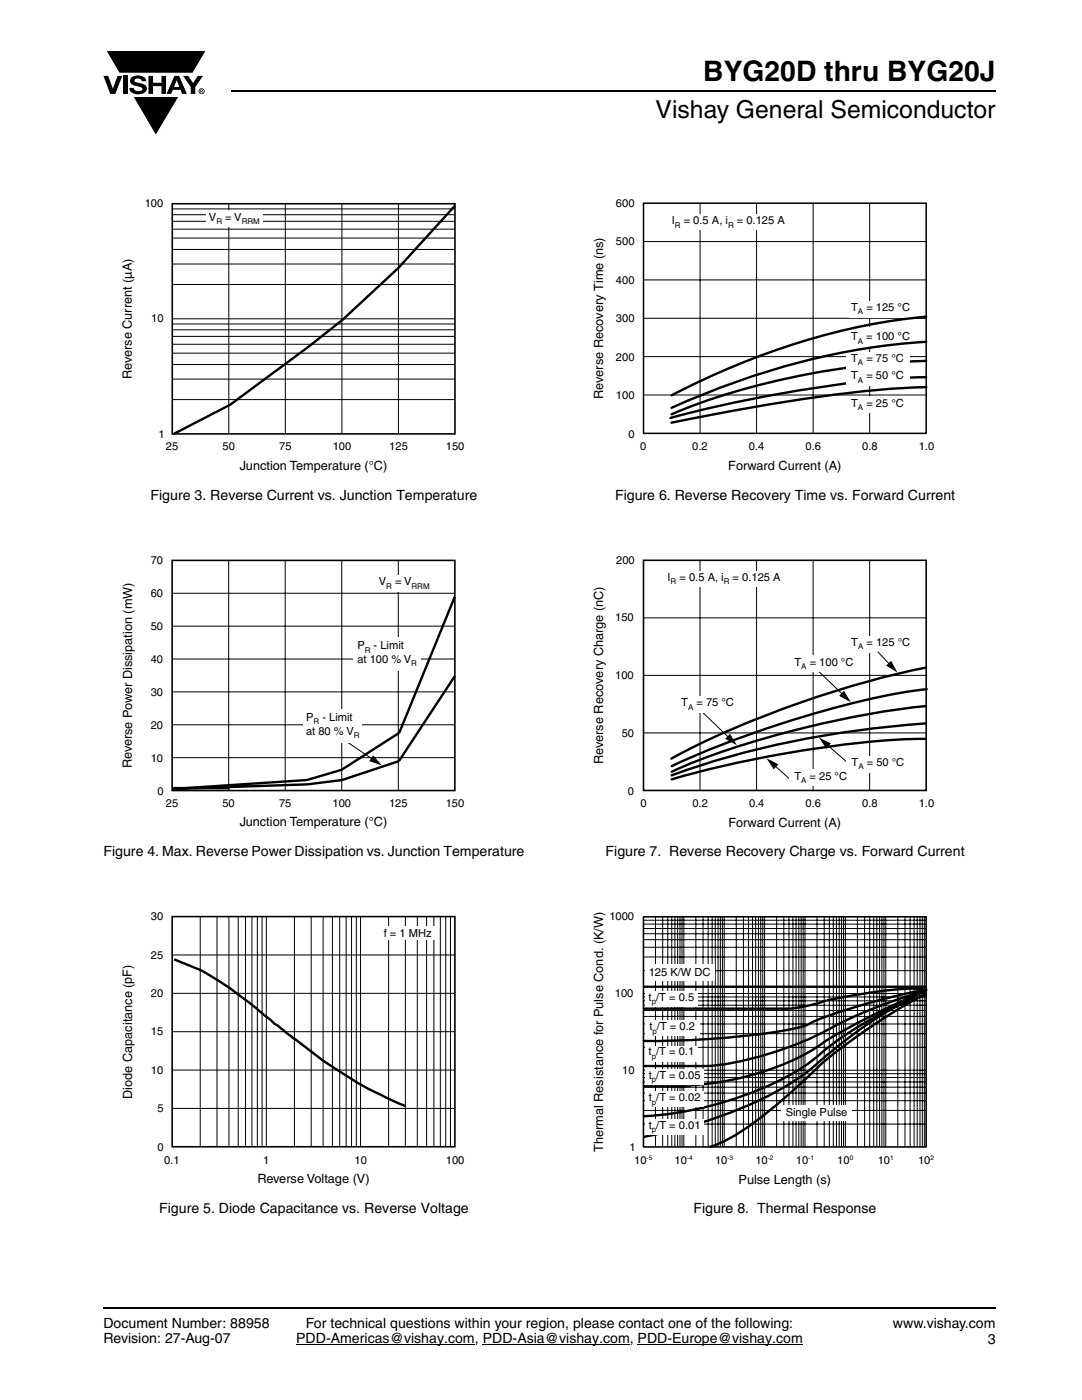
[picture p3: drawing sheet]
<svg xmlns="http://www.w3.org/2000/svg" width="216mm" height="279mm" viewBox="0 0 216 279" stroke-linecap="round" stroke-linejoin="round" font-family="sans-serif">
<g fill="#000">
<path d="M20.6 15.1h1l.9 2.6 1-2.6h.9l-1.4 3.6h-1zM21.1 10.1h20.1l-2.7 4.5h-14.7zM24.6 15.1h.9v3.6h-.9zM26.3 15.4a2.1 2.1 0 0 1 2.8 .4l.1 .4h-.9a.79 .79 0 0 0-.7-.5 .79 .79 0 0 0-.8 .4l.3 .3 1 .2a1.08 1.08 0 0 1 1.2 1 1.08 1.08 0 0 1-1.1 1.2 1.73 1.73 0 0 1-2.4-1.3h.9a.96 .96 0 0 0 .8 .7 .96 .96 0 0 0 .9-.4 1.31 1.31 0 0 0-1.2-.6 1.03 1.03 0 0 1-1.1-.6 1.03 1.03 0 0 1 .2-1.2zM29.6 15.1h.9v1.4h1.7v-1.4h.9v3.6h-.9v-1.5h-1.7v1.5h-.9zM26.5 19.3h9.2l-4.6 7.8zM36.5 15.1h1.1l.9 1.5 1-1.5h1l-1.5 2.3v1.3h-.9v-1.4z"/>
<path d="M35.3 16l-.6 1.3h1.1zM34.8 15.1h.9l1.6 3.6h-1l-.3-.8h-1.5l-.3 .8h-1z"/>
<path d="M40.1 18v.2l.2-.1v-.1zM40 17.9h.4l.1 .2-.2 .2 .2 .2-.3-.2-.1 .2h-.1zM39.8 18.2a.46 .46 0 0 0 .9 0 .46 .46 0 0 0-.9 0zM39.6 18.2a.6 .6 0 0 1 1.2 0 .6 .6 0 0 1-1.2 0z"/>
</g>
<path d="M21.1 10.1h20.1l-2.7 4.5h-14.7zM26.5 19.3h9.2l-4.6 7.8z" fill="none" stroke="#fff" stroke-width=".2"/>
<path d="M46.1 18.2h152.5M20.6 261.1h178" fill="none" stroke="#000" stroke-width=".36"/>
<path d="M59.1 268.3h35.6M96.3 268.3h29.3M127.2 268.3h33" fill="none" stroke="#000" stroke-width=".2"/>
<path d="M24.2 39.4h68.5v55h-68.5z" fill="#fff"/>
<path d="M90.7 41.2l-11.2 12.3-11.2 10.4-6.7 5.3-15.7 11.6-11.2 5.8" fill="none" stroke="#000" stroke-width=".48"/>
<g fill="none" stroke="#000" stroke-width=".2">
<path d="M34.4 56.8h56.4M34.4 52.7h56.4M34.4 49.8h56.4M34.4 47.5h56.4M34.4 42.9h56.4M34.4 44.2h56.4M34.4 45.7h56.4M34.4 41.7h56.4M45.7 40.7v45.9M56.9 40.7v45.9M68.2 40.7v45.9M79.5 40.7v45.9"/>
<path d="M34.4 63.6h56.4M34.4 79.7h56.4M34.4 75.7h56.4M34.4 72.7h56.4M34.4 70.5h56.4M34.4 65.8h56.4M34.4 67.1h56.4M34.4 68.7h56.4M34.4 64.7h56.4"/>
</g>
<path d="M34.4 40.7h56.4v45.9h-56.4z" fill="none" stroke="#000" stroke-width=".32"/>
<g fill="#fff">
<path d="M41.1 42h11.3v3.4h-11.3z"/>
<path d="M24.2 110.6h68.4v54.9h-68.4z"/>
</g>
<path d="M34.3 111.8h56.5v46h-56.5z" fill="none" stroke="#000" stroke-width=".32"/>
<path d="M34.3 118.4h56.5M45.6 111.8v46M56.9 111.8v46M68.2 111.8v46M79.5 111.8v46M34.3 131.5h56.5M34.3 125h56.5M34.3 138.1h56.5M34.3 151.2h56.5M34.3 144.6h56.5M68.3 147.5l6.2 4.1" fill="none" stroke="#000" stroke-width=".2"/>
<path d="M90.8 119.1l-11.1 27.1-11.5 7.4-6.9 2.1-27 1.8 27-1 6.9-.8 11.4-3.8 11.2-17M34.6 157.3h11.3" fill="none" stroke="#000" stroke-width=".48"/>
<path d="M74.5 150.7l1.7 2.1-2.5-.9z" fill="#000"/>
<g fill="#fff">
<path d="M70.5 127.2h13.5v6.7h-13.5z"/>
<path d="M75 114.7h11.3v3.4h-11.3z"/>
<path d="M60.6 141.5h11.7v6.8h-11.7z"/>
<path d="M24.2 181.8h68.5v54.8h-68.5z"/>
</g>
<path d="M34.8 191.5l5.5 2.2a84.6 84.6 0 0 1 11.9 8.5l2.6 2.1 .7 .4 3 2.5 6 4.5a77.2 77.2 0 0 0 16.4 9" fill="none" stroke="#000" stroke-width=".48"/>
<g fill="none" stroke="#000" stroke-width=".2">
<path d="M34.4 190.6h56.4M34.4 198.2h56.4M40 183v45.8M43.3 183v45.8M45.7 183v45.8M47.5 183v45.8M49 183v45.8M50.3 183v45.8M51.4 183v45.8M52.3 183v45.8M53.1 183v45.8M58.7 183v45.8"/>
<path d="M62.1 183v45.8M64.5 183v45.8M66.3 183v45.8M67.8 183v45.8M69.1 183v45.8M70.1 183v45.8M71.1 183v45.8M71.9 183v45.8M77.5 183v45.8M80.9 183v45.8M83.3 183v45.8M85.1 183v45.8"/>
<path d="M86.6 183v45.8M87.9 183v45.8M88.9 183v45.8M89.9 183v45.8M34.4 205.9h56.4M34.4 213.6h56.4M34.4 221.2h56.4"/>
</g>
<path d="M34.4 182.9h56.4v46h-56.4z" fill="none" stroke="#000" stroke-width=".32"/>
<g fill="#fff">
<path d="M75.5 184.9h11.7v2.7h-11.7z"/>
<path d="M118.2 39.4h68.2v55h-68.2z"/>
</g>
<path d="M128.4 48.2h56.4M128.4 55.9h56.4M139.7 40.6v45.9M151 40.6v45.9M162.2 40.6v45.9M173.5 40.6v45.9M128.4 63.5h56.4M128.4 71.2h56.4M128.4 78.8h56.4" fill="none" stroke="#000" stroke-width=".2"/>
<path d="M128.4 40.6h56.4v45.9h-56.4z" fill="none" stroke="#000" stroke-width=".3"/>
<g fill="#fff">
<path d="M172.6 65.4h11.1v3.1h-11.1z"/>
<path d="M174.6 72.1h9.1v3.2h-9.1z"/>
</g>
<path d="M184.8 75.3a193.1 193.1 0 0 0-32.8 3.9l-10.4 2.2-7.8 2M184.8 77.3a253.2 253.2 0 0 0-39.2 4.8l-11.6 2.3" fill="none" stroke="#000" stroke-width=".48"/>
<path d="M131.3 42.8h28v3.2h-28z" fill="#fff"/>
<path d="M184.8 72a150.3 150.3 0 0 0-49.4 10.1l-1.4 .6" fill="none" stroke="#000" stroke-width=".48"/>
<g fill="#fff">
<path d="M169.4 60h12.6v3.4h-12.6z"/>
<path d="M169.4 65.9h12.6v3.3h-12.6z"/>
<path d="M168.8 70.2h12.6v3.4h-12.6z"/>
<path d="M168.8 79.1h12.6v3.4h-12.6z"/>
<path d="M168.8 73.6h12.6v3.4h-12.6z"/>
</g>
<path d="M184.8 68.2a145.6 145.6 0 0 0-50.8 13.2M184.8 63.2a138.3 138.3 0 0 0-50.8 15.7" fill="none" stroke="#000" stroke-width=".48"/>
<path d="M118.2 110.6h68.2v55.1h-68.2z" fill="#fff"/>
<path d="M128.4 111.8h56.4v46h-56.4z" fill="none" stroke="#000" stroke-width=".32"/>
<path d="M139.7 111.8v46M151 111.8v46M162.2 111.8v46M173.5 111.8v46M128.4 123.3h56.4M128.4 134.8h56.4M162.9 133.6l5.4 5.1M128.4 146.3h56.4M140.2 142.2l5.3 5.1M154.5 152.7l3.1 2.8M165 148.6l4.1 3.6" fill="none" stroke="#000" stroke-width=".2"/>
<path d="M184.8 133.2a196.7 196.7 0 0 0-50.8 18.2M184.9 137.5a159.9 159.9 0 0 0-32.1 7.9l-10.9 4.1-7.9 3.4M184.6 147.5a195.1 195.1 0 0 0-38 4.8l-7.4 1.8-5.2 1.4M184.7 140.9a188.9 188.9 0 0 0-48.2 12l-2.5 1.1M184.8 144.4a185.2 185.2 0 0 0-50.8 10.3" fill="none" stroke="#000" stroke-width=".48"/>
<path d="M168.4 137.9l1.4 2.2-2.4-1.2zM145.7 146.4l1.3 2.3-2.3-1.3zM152.9 151.3l2.4 1.2-.9 1.1zM163.4 147.2l2.4 1.2-.9 1z" fill="#000"/>
<g fill="#fff">
<path d="M130.5 114h28v3.2h-28z"/>
<path d="M169.4 126.9h12.6v3.4h-12.6z"/>
<path d="M158.1 130.8h12.6v3.4h-12.6z"/>
<path d="M134.9 138.9h12.6v3.4h-12.6z"/>
<path d="M157.5 153.5h12.6v3.4h-12.6z"/>
<path d="M168.9 150.8h12.6v3.4h-12.6z"/>
</g>
<path d="M175.2 130.1l2.4 2.6" fill="none" stroke="#000" stroke-width=".2"/>
<path d="M176.8 132.8l1-.9 1.3 2.3z" fill="#000"/>
<path d="M118.2 181.8h68.2v55h-68.2z" fill="#fff"/>
<g fill="none" stroke="#000" stroke-width=".2">
<path d="M128.4 198.3h56.4M128.4 193.7h56.4M128.4 191h56.4M128.4 189h56.4M128.4 187.5h56.4M128.4 184.4h56.4M128.4 185.3h56.4M128.4 186.4h56.4M128.4 183.7h56.4M128.4 199.7h56.4M128.4 199h56.4M130.8 183v45.9"/>
<path d="M132.2 183v45.9M133.2 183v45.9M134 183v45.9M134.7 183v45.9M135.2 183v45.9M135.7 183v45.9M136.1 183v45.9M136.4 183v45.9M138.9 183v45.9M140.3 183v45.9M141.3 183v45.9M142.1 183v45.9"/>
<path d="M142.7 183v45.9M143.3 183v45.9M143.7 183v45.9M144.1 183v45.9M144.5 183v45.9M146.9 183v45.9M148.3 183v45.9M149.4 183v45.9M150.2 183v45.9M150.8 183v45.9M151.3 183v45.9M151.8 183v45.9"/>
<path d="M152.2 183v45.9M152.6 183v45.9M155 183v45.9M156.4 183v45.9M157.4 183v45.9M158.2 183v45.9M158.8 183v45.9M159.4 183v45.9M159.9 183v45.9M160.3 183v45.9M160.6 183v45.9M163 183v45.9"/>
<path d="M164.5 183v45.9M165.5 183v45.9M166.3 183v45.9M166.9 183v45.9M167.5 183v45.9M167.9 183v45.9M168.3 183v45.9M168.7 183v45.9M171.1 183v45.9M172.5 183v45.9M173.5 183v45.9M174.3 183v45.9"/>
<path d="M175 183v45.9M175.5 183v45.9M176 183v45.9M176.4 183v45.9M176.7 183v45.9M179.1 183v45.9M180.6 183v45.9M181.6 183v45.9M182.4 183v45.9M183 183v45.9M183.6 183v45.9M184 183v45.9"/>
<path d="M184.4 183v45.9M128.4 219.7h56.4M128.4 218.2h56.4M128.4 215h56.4M128.4 215.9h56.4M128.4 217h56.4M128.4 214.3h56.4M128.4 213.6h56.4M128.4 209h56.4M128.4 206.3h56.4M128.4 204.4h56.4M128.4 202.8h56.4"/>
<path d="M128.4 200.6h56.4M128.4 201.7h56.4M128.4 224.3h56.4M128.4 221.6h56.4"/>
</g>
<path d="M128.4 183h56.4v45.9h-56.4z" fill="none" stroke="#000" stroke-width=".32"/>
<g fill="none" stroke="#000" stroke-width=".48">
<path d="M128.3 196.9h56.6M164.8 199.7l-3.6 1-3.5 .6h-29.4M184.7 197.8a87.3 87.3 0 0 0-19.2 7.6M184.7 198.5a66.9 66.9 0 0 0-20.7 11.5M184.8 197.8a144.9 144.9 0 0 0-20.5 10.3 48.3 48.3 0 0 1-18.6 7.5 51 51 0 0 1-7.8 1M184.9 198.5a38.2 38.2 0 0 0-12.2 6.1 133.5 133.5 0 0 0-11.4 9.1 72.7 72.7 0 0 1-24.6 11.3l-8.4 1.9M184.9 197.6a22.2 22.2 0 0 0-8.4 .1l-5.3 .8-6.2 1.1M184.9 198.4a88.2 88.2 0 0 0-15.8 9.8l-3.8 3-2 1.7M185 197.5a116.2 116.2 0 0 0-23.2 6.7l-.4 .2M128.3 216.8h9.6M161.4 204.4a69.4 69.4 0 0 1-16 2.7l-9.1 .5-8 .1M163.4 212.8a93.2 93.2 0 0 1-17.8 14.4l-2.2 1.1-1.9 .6"/>
<path d="M164 210a47.2 47.2 0 0 1-17.2 9.2 68.7 68.7 0 0 1-18.5 3.6M165.4 205.4a66.8 66.8 0 0 1-23.8 7.3l-13.3 .1"/>
</g>
<g fill="#fff">
<path d="M155.9 220.5h14.1v3.1h-14.1z"/>
<path d="M128.7 192.4h13.8v3.4h-13.8z"/>
<path d="M128.7 197.8h10.5v3.1h-10.5z"/>
<path d="M128.7 203.7h10.8v3.1h-10.8z"/>
<path d="M128.7 208.7h10.5v3.1h-10.5z"/>
<path d="M128.7 217.8h11.8v3.2h-11.8z"/>
<path d="M128.7 213.3h11.8v3.2h-11.8z"/>
<path d="M128.7 223.3h11.8v3.1h-11.8z"/>
</g>
<text font-size="5.6" x="140.3" y="16.1">BYG20D thru BYG20J</text>
<text font-size="4.9" x="130.8" y="23.6">Vishay General Semiconductor</text>
<g font-size="2.8">
<text x="30" y="99.7">Figure 3. Reverse Current vs. Junction Temperature</text>
<text x="122.7" y="99.7">Figure 6. Reverse Recovery Time vs. Forward Current</text>
<text x="20.6" y="170.9">Figure 4. Max. Reverse Power Dissipation vs. Junction Temperature</text>
<text x="120.8" y="170.9">Figure 7. Reverse Recovery Charge vs. Forward Current</text>
<text x="31.8" y="242.1">Figure 5. Diode Capacitance vs. Reverse Voltage</text>
<text x="138.4" y="242.1">Figure 8. Thermal Response</text>
<text x="20.6" y="264.9">Document Number: 88958</text>
<text x="20.6" y="268.1">Revision: 27-Aug-07</text>
<text x="59.1" y="268.1">PDD-Americas@vishay.com, PDD-Asia@vishay.com, PDD-Europe@vishay.com</text>
<text x="61" y="264.9">For technical questions within your region, please contact one of the following:</text>
<text x="178.2" y="264.9">www.vishay.com</text>
<text x="197.1" y="268.1">3</text>
</g>
<g font-size="2.5">
<text x="26.3" y="75.7" transform="rotate(-90 26.3 75.7)">Reverse Current (µA)</text>
<text x="120.3" y="79.7" transform="rotate(-90 120.3 79.7)">Reverse Recovery Time (ns)</text>
<text x="47.9" y="93.8">Junction Temperature (°C)</text>
<text x="145.3" y="93.8">Forward Current (A)</text>
<text x="26.3" y="153.3" transform="rotate(-90 26.3 153.3)">Reverse Power Dissipation (mW)</text>
<text x="120.3" y="152.6" transform="rotate(-90 120.3 152.6)">Reverse Recovery Charge (nC)</text>
<text x="47.8" y="164.9">Junction Temperature (°C)</text>
<text x="145.4" y="165.1">Forward Current (A)</text>
<text x="26.4" y="219.3" transform="rotate(-90 26.4 219.3)">Diode Capacitance (pF)</text>
<text x="120.3" y="229.9" transform="rotate(-90 120.3 229.9)">Thermal Resistance for Pulse Cond. (K/W)</text>
<text x="51.4" y="236.1">Reverse Voltage (V)</text>
<text x="147.4" y="236.2">Pulse Length (s)</text>
</g>
<g font-size="2.2">
<text x="28.9" y="41.3">100</text>
<text x="122.9" y="41.3">600</text>
<text x="41.7" y="44.1">V</text>
<text x="44.9" y="44.1">=</text>
<text x="46.7" y="44.1">V</text>
<text x="134" y="44.8">I</text>
<text x="136.4" y="44.8">= 0.5 A, i</text>
<text x="147" y="44.8">= 0.125 A</text>
<text x="122.9" y="49">500</text>
<text x="122.9" y="56.7">400</text>
<text x="30.2" y="64.3">10</text>
<text x="122.9" y="64.3">300</text>
<text x="169.8" y="62.1">T</text>
<text x="172.9" y="62.1">= 125 °C</text>
<text x="169.8" y="67.9">T</text>
<text x="172.9" y="67.9">= 100 °C</text>
<text x="122.9" y="72">200</text>
<text x="169.8" y="75.7">T</text>
<text x="169.8" y="72.3">T</text>
<text x="172.9" y="75.7">= 50 °C</text>
<text x="172.9" y="72.3">= 75 °C</text>
<text x="122.9" y="79.7">100</text>
<text x="169.8" y="81.2">T</text>
<text x="172.9" y="81.2">= 25 °C</text>
<text x="31.6" y="87.4">1</text>
<text x="33.1" y="89.9">25</text>
<text x="44.4" y="89.9">50</text>
<text x="55.7" y="89.9">75</text>
<text x="66.4" y="89.9">100</text>
<text x="77.7" y="89.9">125</text>
<text x="89" y="89.9">150</text>
<text x="125.4" y="87.4">0</text>
<text x="127.8" y="89.9">0</text>
<text x="138.1" y="89.9">0.2</text>
<text x="149.4" y="89.9">0.4</text>
<text x="160.7" y="89.9">0.6</text>
<text x="172" y="89.9">0.8</text>
<text x="183.3" y="89.9">1.0</text>
<text x="30.1" y="112.5">70</text>
<text x="123" y="112.5">200</text>
<text x="30.1" y="119.1">60</text>
<text x="75.6" y="116.8">V</text>
<text x="78.8" y="116.8">=</text>
<text x="80.6" y="116.8">V</text>
<text x="133.2" y="116">I</text>
<text x="135.6" y="116">= 0.5 A, i</text>
<text x="146.2" y="116">= 0.125 A</text>
<text x="30.1" y="125.7">50</text>
<text x="122.8" y="124">150</text>
<text x="71.3" y="129.6">P</text>
<text x="74.6" y="129.6">- Limit</text>
<text x="169.9" y="129">T</text>
<text x="172.9" y="129">= 125 °C</text>
<text x="30.1" y="132.2">40</text>
<text x="71.3" y="132.3">at 100 %</text>
<text x="80.6" y="132.3">V</text>
<text x="122.8" y="135.6">100</text>
<text x="158.5" y="132.9">T</text>
<text x="161.6" y="132.9">= 100 °C</text>
<text x="30.1" y="138.8">30</text>
<text x="61.1" y="143.9">P</text>
<text x="64.3" y="143.9">- Limit</text>
<text x="135.9" y="141">T</text>
<text x="139" y="141">= 75 °C</text>
<text x="30.1" y="145.4">20</text>
<text x="61.1" y="146.6">at 80 %</text>
<text x="69.1" y="146.6">V</text>
<text x="124.1" y="147.1">50</text>
<text x="30.1" y="152">10</text>
<text x="158.5" y="155.6">T</text>
<text x="161.5" y="155.6">= 25 °C</text>
<text x="169.9" y="152.9">T</text>
<text x="173" y="152.9">= 50 °C</text>
<text x="31.4" y="158.6">0</text>
<text x="33.1" y="161.1">25</text>
<text x="44.4" y="161.1">50</text>
<text x="55.7" y="161.1">75</text>
<text x="66.4" y="161.1">100</text>
<text x="77.6" y="161.1">125</text>
<text x="88.9" y="161.1">150</text>
<text x="125.3" y="158.6">0</text>
<text x="127.8" y="161">0</text>
<text x="138.2" y="161">0.2</text>
<text x="149.5" y="161">0.4</text>
<text x="160.8" y="161">0.6</text>
<text x="172" y="161">0.8</text>
<text x="183.3" y="161.2">1.0</text>
<text x="30.1" y="183.7">30</text>
<text x="121.6" y="183.7">1000</text>
<text x="30.1" y="191.3">25</text>
<text x="76.6" y="186.9">f = 1 MHz</text>
<text x="129.5" y="194.8">125 K/</text>
<text x="135.9" y="194.8">W DC</text>
<text x="30.1" y="199">20</text>
<text x="122.7" y="199">100</text>
<text x="129.4" y="199.7">t</text>
<text x="130.9" y="199.7">/T = 0.5</text>
<text x="30.1" y="206.7">15</text>
<text x="129.6" y="205.6">t</text>
<text x="131.1" y="205.6">/T = 0.2</text>
<text x="30.1" y="214.3">10</text>
<text x="124.2" y="214.3">10</text>
<text x="129.4" y="210.6">t</text>
<text x="129.4" y="215.3">t</text>
<text x="130.9" y="210.6">/T = 0.1</text>
<text x="130.9" y="215.3">/T = 0.05</text>
<text x="31.4" y="222">5</text>
<text x="129.4" y="219.8">t</text>
<text x="130.9" y="219.8">/T = 0.02</text>
<text x="129.4" y="225.2">t</text>
<text x="130.9" y="225.2">/T = 0.01</text>
<text x="156.8" y="222.8">Single P</text>
<text x="165" y="222.8">ulse</text>
<text x="31.4" y="229.6">0</text>
<text x="32.7" y="232.3">0.1</text>
<text x="52.5" y="232.3">1</text>
<text x="70.7" y="232.3">10</text>
<text x="89" y="232.3">100</text>
<text x="125.6" y="229.6">1</text>
<text x="126.5" y="232.3">10</text>
<text x="134.6" y="232.3">10</text>
<text x="142.7" y="232.3">10</text>
<text x="150.7" y="232.3">10</text>
<text x="158.8" y="232.3">10</text>
<text x="167.1" y="232.3">10</text>
<text x="175.1" y="232.3">10</text>
<text x="183.2" y="232.3">10</text>
</g>
<g font-size="1.6">
<text x="43.2" y="44.7">R</text>
<text x="48.2" y="44.7">RRM</text>
<text x="134.7" y="45.4">R</text>
<text x="145.3" y="45.4">R</text>
<text x="171.2" y="62.7">A</text>
<text x="171.2" y="68.6">A</text>
<text x="171.2" y="76.3">A</text>
<text x="171.2" y="72.9">A</text>
<text x="171.2" y="81.8">A</text>
<text x="77.1" y="117.5">R</text>
<text x="82.1" y="117.5">RRM</text>
<text x="133.8" y="116.6">R</text>
<text x="144.4" y="116.6">R</text>
<text x="72.8" y="130.2">R</text>
<text x="171.2" y="129.6">A</text>
<text x="82.1" y="132.9">R</text>
<text x="159.9" y="133.5">A</text>
<text x="137.3" y="141.6">A</text>
<text x="62.6" y="144.6">R</text>
<text x="70.6" y="147.2">R</text>
<text x="171.3" y="153.5">A</text>
<text x="159.9" y="156.2">A</text>
<text x="130" y="200.4">p</text>
<text x="130.2" y="206.3">p</text>
<text x="130" y="211.3">p</text>
<text x="130.1" y="215.9">p</text>
<text x="130.1" y="220.4">p</text>
<text x="130.1" y="225.9">p</text>
</g>
<g font-size="1.3">
<text x="129" y="231.6">-5</text>
<text x="137.1" y="231.6">-4</text>
<text x="145.1" y="231.6">-3</text>
<text x="153.2" y="231.6">-2</text>
<text x="161.3" y="231.6">-1</text>
<text x="169.5" y="231.6">0</text>
<text x="177.6" y="231.6">1</text>
<text x="185.7" y="231.6">2</text>
</g>
</svg>
